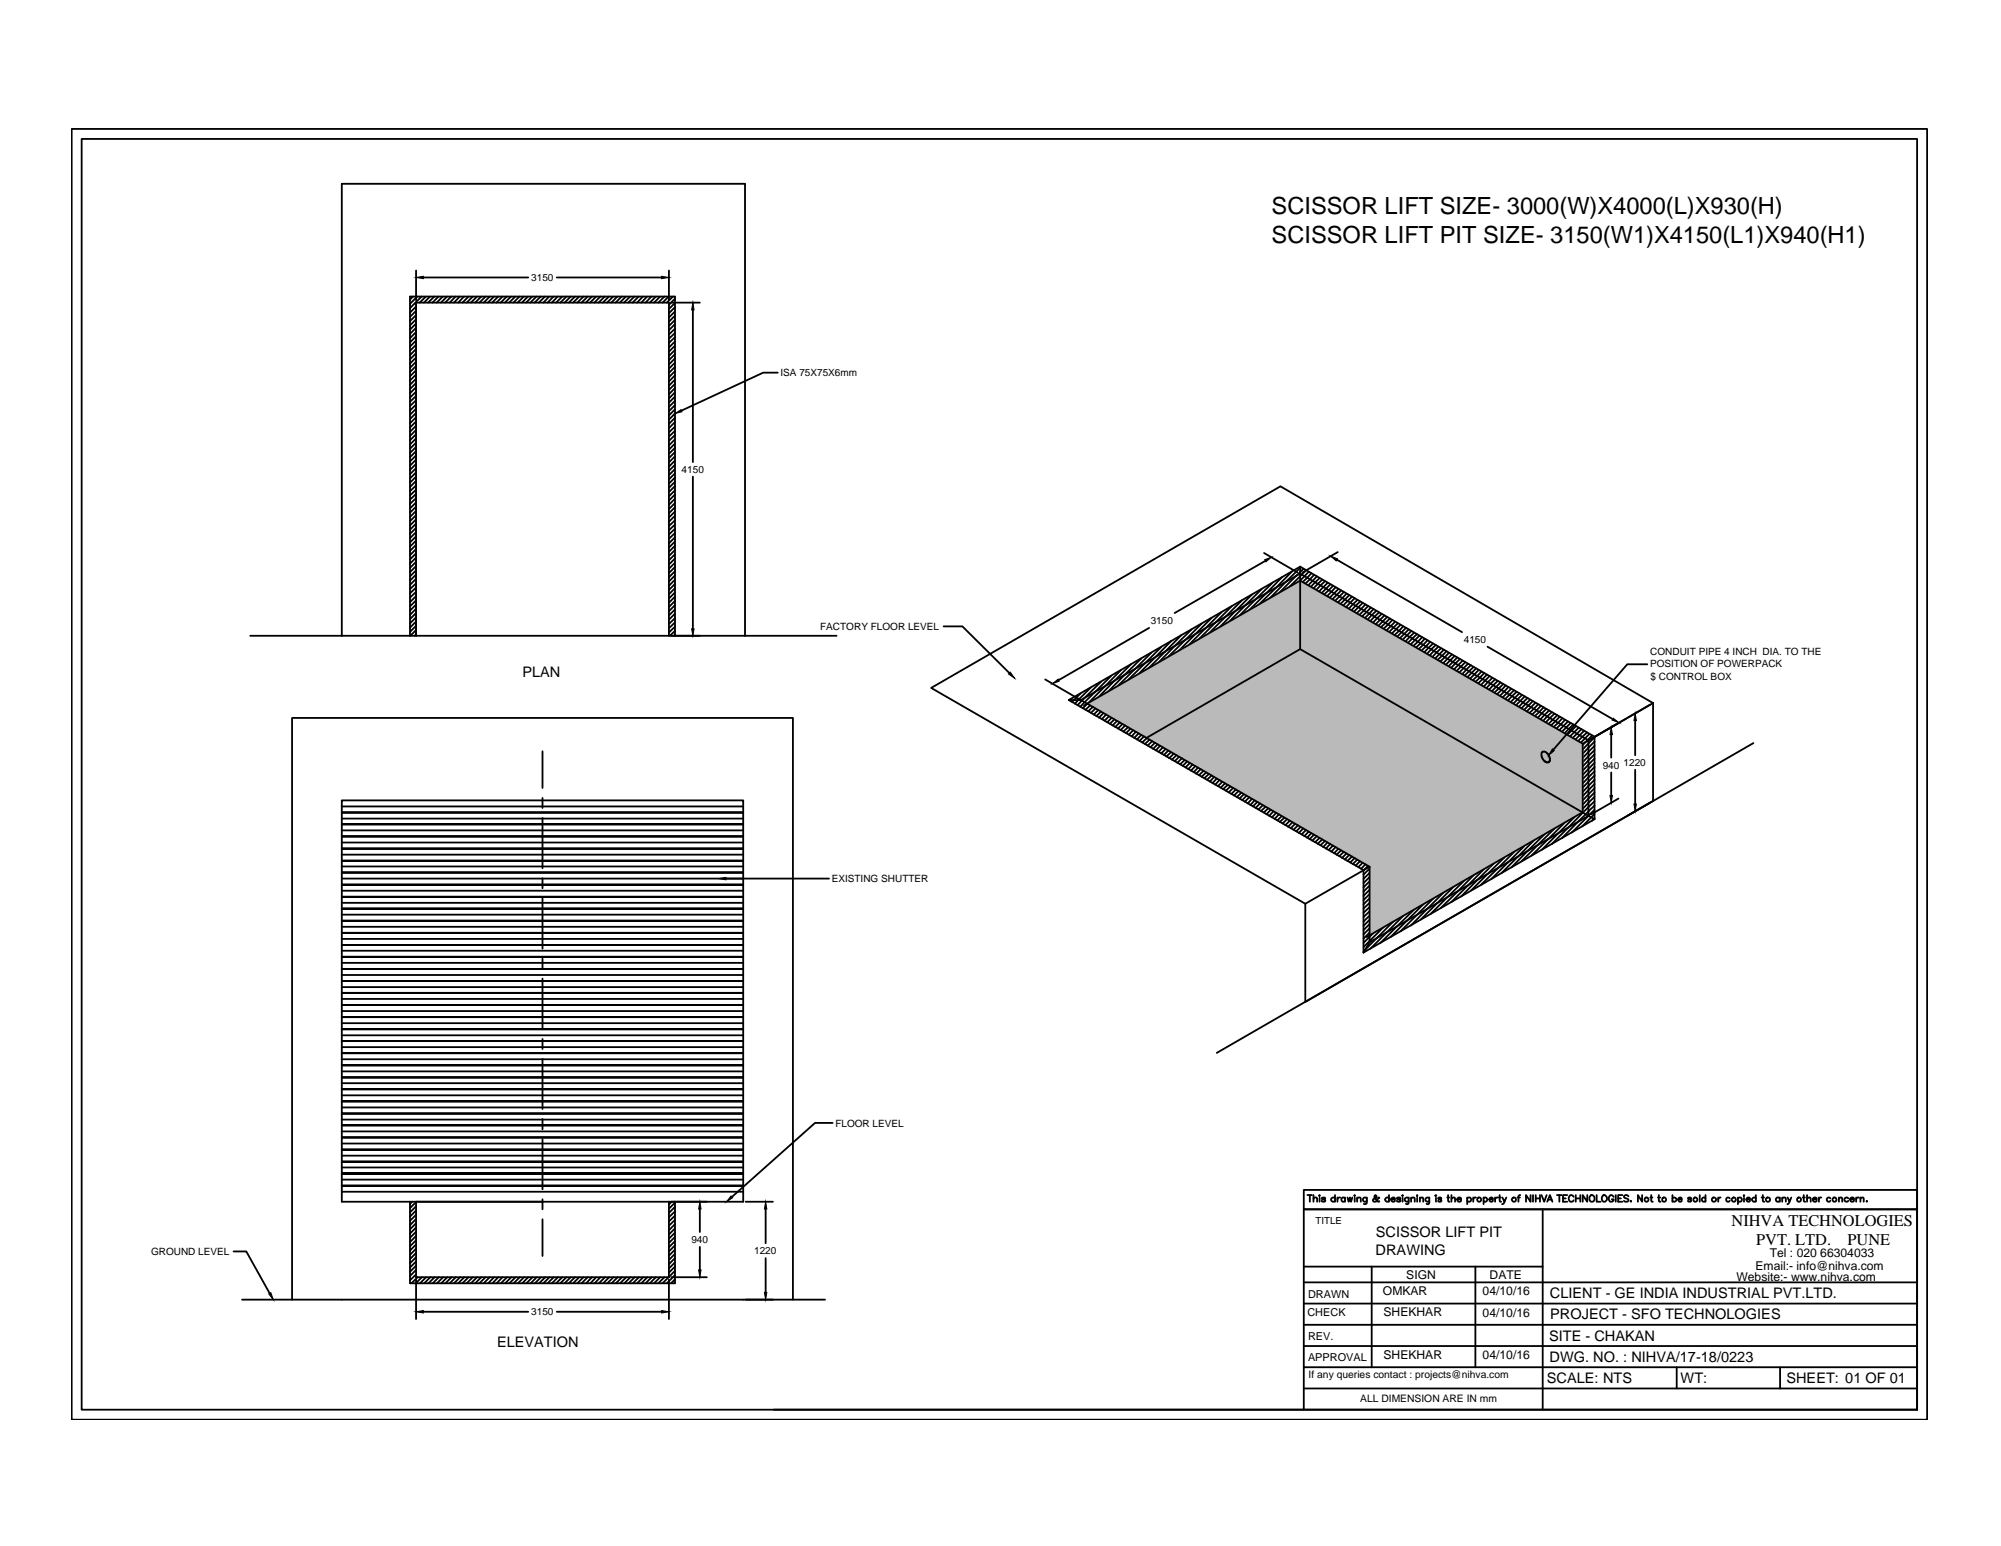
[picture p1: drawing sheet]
<svg xmlns="http://www.w3.org/2000/svg" width="279mm" height="216mm" viewBox="0 0 279 216" stroke-linecap="round" stroke-linejoin="round" font-family="sans-serif">
<!-- layer: 0 -->
<g fill="none" stroke="#000" stroke-width=".25">
<path d="M10 18h259.1v180.3h-259.1zM11.4 19.4h256.3v177.5h-256.3zM58.1 37.8v4.1M59.1 38.7h14.7M77.7 38.7h14.7M93.4 37.8v4.1M57.7 41.4l-.5 .4M58.1 42.8l-.9 .9M58.1 43.4l-.9 .9M58.1 44l-.9 .8M58.1 44.6l-.9 .8M58.1 45.2l-.9 .8"/>
<path d="M58.1 45.8l-.9 .8M58.1 46.4l-.9 .8M58.1 47l-.9 .8M58.1 47.6l-.9 .8M58.1 48.1l-.9 .9M58.1 48.7l-.9 .9M58.1 49.3l-.9 .9M58.1 49.9l-.9 .9M58.1 50.5l-.9 .9M58.1 51.1l-.9 .9M58.1 51.7l-.9 .8M58.1 52.3l-.9 .8"/>
<path d="M58.1 52.9l-.9 .8M58.1 53.5l-.9 .8M58.1 54.1l-.9 .8M58.1 54.7l-.9 .8M58.1 55.3l-.9 .8M58.1 55.9l-.9 .8M58.1 56.5l-.9 .8M58.1 57.1l-.9 .8M58.1 57.7l-.9 .8M58.1 58.3l-.9 .8M58.1 58.9l-.9 .8M58.1 59.5l-.9 .8"/>
<path d="M58.3 41.4l-1.1 1M58.9 41.4l-1.7 1.6M59.5 41.4l-.9 .9M60 41.4l-.8 .9M60.6 41.4l-.8 .9M61.2 41.4l-.8 .9M61.8 41.4l-.8 .9M62.4 41.4l-.8 .9M63 41.4l-.8 .9M63.6 41.4l-.8 .9M64.2 41.4l-.8 .9M64.8 41.4l-.8 .9"/>
<path d="M65.4 41.4l-.8 .9M66 41.4l-.8 .9M66.6 41.4l-.8 .9M67.2 41.4l-.8 .9M67.8 41.4l-.9 .9M68.4 41.4l-.9 .9M69 41.4l-.9 .9M69.6 41.4l-.9 .9M70.2 41.4l-.9 .9M70.8 41.4l-.9 .9M71.3 41.4l-.8 .9M71.9 41.4l-.8 .9"/>
<path d="M72.5 41.4l-.8 .9M73.1 41.4l-.8 .9M73.7 41.4l-.8 .9M74.3 41.4l-.8 .9M74.9 41.4l-.8 .9M75.5 41.4l-.9 .9M76.1 41.4l-.9 .9M76.7 41.4l-.8 .9M77.3 41.4l-.8 .9M77.9 41.4l-.8 .9M78.5 41.4l-.8 .9M79.1 41.4l-.9 .9"/>
<path d="M79.7 41.4l-.9 .9M80.3 41.4l-.9 .9M80.9 41.4l-.9 .9M81.5 41.4l-.9 .9M82.1 41.4l-.9 .9M82.6 41.4l-.8 .9M83.2 41.4l-.8 .9M83.8 41.4l-.8 .9M84.4 41.4l-.8 .9M85 41.4l-.8 .9M85.6 41.4l-.8 .9M86.2 41.4l-.8 .9"/>
<path d="M86.8 41.4l-.8 .9M87.4 41.4l-.9 .9M88 41.4l-.9 .9M88.6 41.4l-.9 .9M89.2 41.4l-.9 .9M89.8 41.4l-.8 .9M90.4 41.4l-.9 .9M90.9 41.4l-.8 .9M91.6 41.4l-.9 .9M92.2 41.4l-.9 .9M92.8 41.4l-.9 .9M93.4 41.4l-.9 .9"/>
<path d="M93.7 42.3h4M94 41.4l-.9 .9M94.2 41.7l-.8 .9M94.2 42.3l-.8 .9M94.2 42.9l-.8 .8M94.2 43.5l-.8 .8M94.2 44.1l-.8 .8M94.2 44.7l-.8 .8M94.2 45.3l-.8 .8M94.2 45.9l-.8 .8M94.2 46.5l-.8 .8M94.2 47.1l-.8 .8"/>
<path d="M94.2 47.7l-.8 .8M94.2 48.3l-.8 .8M94.2 48.9l-.8 .8M94.2 49.5l-.8 .8M94.2 50.1l-.8 .8M94.2 50.6l-.8 .9M94.2 51.2l-.8 .9M94.2 51.8l-.8 .9M94.2 52.4l-.8 .9M94.2 53l-.8 .9M94.2 53.6l-.8 .9M94.2 54.2l-.8 .8"/>
<path d="M94.2 54.8l-.8 .8M94.2 55.4l-.8 .8M94.2 56l-.8 .8M94.2 56.6l-.8 .8M94.2 57.2l-.8 .8M94.2 57.8l-.8 .8M94.2 58.3l-.8 .9M94.2 58.9l-.8 .9M94.2 59.6l-.8 .8M96.7 43.3v21.2M108.6 52h-2l-11.4 5.3M58.1 60l-.9 .9"/>
<path d="M58.1 60.6l-.9 .9M58.1 61.2l-.9 .9M58.1 61.8l-.9 .9M58.1 62.4l-.9 .9M58.1 63l-.9 .9M58.1 63.6l-.9 .8M58.1 64.2l-.9 .8M58.1 64.8l-.9 .8M58.1 65.4l-.9 .8M58.1 66l-.9 .8M58.1 66.6l-.9 .8M58.1 67.2l-.9 .8"/>
<path d="M58.1 67.8l-.9 .8M58.1 68.4l-.9 .8M58.1 69l-.9 .8M58.1 69.6l-.9 .8M58.1 70.2l-.9 .8M58.1 70.8l-.9 .8M58.1 71.3l-.9 .9M58.1 71.9l-.9 .9M58.1 72.5l-.9 .9M58.1 73.1l-.9 .9M58.1 73.7l-.9 .9M58.1 74.3l-.9 .9"/>
<path d="M58.1 74.9l-.9 .8M58.1 75.5l-.9 .8M58.1 76.1l-.9 .8M58.1 76.7l-.9 .8M58.1 77.3l-.9 .8M58.1 77.9l-.9 .8M58.1 78.5l-.9 .8M58.1 79.1l-.9 .8M58.1 79.6l-.9 .9M94.2 60.2l-.8 .8M94.2 60.8l-.8 .8M94.2 61.4l-.8 .8"/>
<path d="M94.2 61.9l-.8 .9M94.2 62.5l-.8 .9M94.2 63.1l-.8 .9M94.2 63.7l-.8 .9M94.2 64.3l-.8 .9M94.2 64.9l-.8 .9M94.2 65.5l-.8 .9M94.2 66.1l-.8 .8M94.2 66.7l-.8 .8M94.2 67.3l-.8 .8M94.2 67.9l-.8 .8M94.2 68.5l-.8 .8"/>
<path d="M94.2 69.1l-.8 .8M94.2 69.7l-.8 .8M94.2 70.2l-.8 .9M94.2 70.8l-.8 .9M94.2 71.4l-.8 .9M94.2 72l-.8 .9M94.2 72.7l-.8 .8M94.2 73.3l-.8 .8M94.2 73.8l-.8 .8M94.2 74.4l-.8 .8M94.2 75l-.8 .9M94.2 75.6l-.8 .9"/>
<path d="M94.2 76.2l-.8 .9M94.2 76.8l-.8 .9M94.2 77.4l-.8 .8M94.2 78l-.8 .8M94.2 78.6l-.8 .8M94.2 79.2l-.8 .8M94.2 79.8l-.8 .8M96.7 66.6v21.2M176.5 77.2l4.7 2.7M176.7 78.3l-12.7 7.3M180.4 79.8l-4.6 4.6M181.5 79.1l-32.3 18.7"/>
<path d="M181.5 79.1l41.1 23.8v11.5M181.5 79.1v1M181.6 79.2l-4.3 4.4M182 79.4l-3.3 3.3M182.4 79.6l-2.3 2.3M182.7 79.9l-1.2 1.2M186.7 78.2l17.4 10.1M186.8 77.1l-4.9 2.8M34.9 88.8h81.9M47.7 88.8v-63.1h56.3v63.1M57.2 88.8v-47.4h37v47.4M58.1 88.8v-46.5h35.3v46.5"/>
<path d="M58.1 80.2l-.9 .9M58.1 80.8l-.9 .9M58.1 81.5l-.9 .8M58.1 82.1l-.9 .8M58.1 82.6l-.9 .9M58.1 83.2l-.9 .9M58.1 83.8l-.9 .9M58.1 84.4l-.9 .9M58.1 85l-.9 .9M58.1 85.6l-.9 .9M58.1 86.2l-.9 .9M58.1 86.8l-.9 .8"/>
<path d="M58.1 87.4l-.9 .8M58.1 88l-.8 .8M58.1 88.6l-.2 .2M94.2 80.4l-.8 .8M94.2 81l-.8 .8M94.2 81.5l-.8 .9M94.2 82.1l-.8 .9M94.2 82.7l-.8 .9M94.2 83.3l-.8 .9M94.2 83.9l-.8 .9M94.2 84.5l-.8 .9M94.2 85.1l-.8 .9"/>
<path d="M94.2 85.7l-.8 .8M94.2 86.3l-.8 .8M94.2 86.9l-.8 .8M94.2 87.5l-.8 .8M94.2 88.1l-.7 .7M94.2 88.7l-.1 .1M130 96.1l48.8-28.2 52 30.3v13.7l-48.5 28v-13.7zM131.8 87.5h2.6l6.5 6.5M145.9 94.9l4.7 2.7M149.2 97.8l41.2 23.7v11.5M149.2 97.8h1.7M149.5 97.6l-.2 .2"/>
<path d="M150.9 96.8l-1.2 1.2M150.9 97.8l40.3 23.2M151.8 98.3l-.6 .6M152.2 98.5l-.6 .6M152.3 96l-2.2 2.3M152.6 98.7l-.7 .6M153 98.9l-.7 .6M153.3 99.2l-.6 .6M153.7 95.2l-3.2 3.3M153.7 99.4l-.6 .6M154.1 99.6l-.6 .6M154.4 99.8l-.5 .6"/>
<path d="M155.1 94.4l-4.3 4.3M156.5 93.6l-4.6 4.6M157.9 92.8l-4.6 4.6M159.4 92l-4.7 4.6M160.5 87.7l-12.7 7.3M160.8 91.2l-4.7 4.5M162.2 90.4l-4.7 4.5M163.5 89.5l-4.5 4.6M164.9 88.7l-4.5 4.6M166.4 87.9l-4.6 4.6M167.8 87.1l-4.6 4.6M169.2 86.3l-4.6 4.6"/>
<path d="M170.6 85.5l-4.6 4.6M172 84.6l-4.6 4.7M173.4 83.8l-4.6 4.6M174.8 83l-4.6 4.6M176.2 82.2l-4.6 4.6M177.6 81.4l-4.6 4.6M179 80.6l-4.6 4.6M181.5 80.1v10.5l40.3 23.3M181.5 81.1h.1M181.5 80.1l40.3 23.3v10.5M181.5 80.1l-30.6 17.7M181.5 81.1l-30.1 17.4"/>
<path d="M181.5 81.1l39.5 22.8M181.5 90.6l-21.4 12.5M183.1 80.1l-1.2 1.2M183.5 80.3l-1.2 1.2M183.9 80.5l-1.3 1.3M184.2 80.7l-1.2 1.3M184.6 81l-1.2 1.2M185 81.2l-1.2 1.2M185.4 81.4l-1.2 1.2M185.8 81.6l-1.3 1.2M186.2 81.8l-1.3 1.2M186.5 82l-1.2 1.3"/>
<path d="M186.9 82.3l-1.3 1.2M187.3 82.5l-1.3 1.2M187.6 82.7l-1.2 1.2M188 82.9l-1.2 1.2M188.4 83.1l-1.2 1.2M188.8 83.3l-1.2 1.3M189.2 83.5l-1.3 1.3M189.5 83.8l-1.2 1.2M189.9 84l-1.2 1.2M190.3 84.2l-1.3 1.2M190.6 84.4l-1.2 1.3M191 84.6l-1.2 1.3"/>
<path d="M191.4 84.9l-1.2 1.2M191.8 85.1l-1.2 1.2M192.2 85.3l-1.3 1.2M192.5 85.5l-1.2 1.3M192.9 85.7l-1.2 1.3M193.3 86l-1.2 1.2M193.7 86.2l-1.2 1.2M194.1 86.4l-1.3 1.2M194.4 86.6l-1.2 1.2M194.8 86.8l-1.2 1.3M195.2 87.1l-1.3 1.2M195.6 87.3l-1.3 1.2"/>
<path d="M195.9 87.5l-1.2 1.2M196.3 87.7l-1.2 1.2M196.7 87.9l-1.2 1.2M197.1 88.1l-1.3 1.2M197.5 88.4l-1.3 1.2M197.8 88.6l-1.2 1.2M198.2 88.8l-1.3 1.2M198.6 89l-1.3 1.2M198.9 89.2l-1.2 1.2M199.3 89.4l-1.2 1.2M199.7 89.6l-1.2 1.3M200.1 89.9l-1.2 1.2"/>
<path d="M200.5 90.1l-1.3 1.2M200.8 90.3l-1.2 1.2M201.2 90.5l-1.2 1.3M201.6 90.7l-1.2 1.3M202 90.9l-1.3 1.3M202.3 91.2l-1.2 1.2M202.7 91.4l-1.2 1.2M203.1 91.6l-1.2 1.3M203.5 91.8l-1.3 1.3M203.8 92l-1.2 1.3M204.2 92.3l-1.2 1.2M204.6 92.5l-1.2 1.2"/>
<path d="M205 92.7l-1.2 1.2M205.4 92.9l-1.3 1.3M205.8 93.1l-1.3 1.3M206.1 93.4l-1.2 1.2M206.5 93.6l-1.3 1.2M206.9 93.8l-1.3 1.2M207.2 94l-1.2 1.2M207.6 94.2l-1.2 1.2M207.7 90.3l17.5 10.1M208 94.4l-1.2 1.3M208.4 94.7l-1.2 1.2M208.8 94.9l-1.3 1.2"/>
<path d="M209.1 95.1l-1.2 1.2M209.5 95.3l-1.2 1.2M209.9 95.5l-1.3 1.2M210.2 95.7l-1.2 1.3M210.6 95.9l-1.2 1.3M211 96.2l-1.2 1.2M211.4 96.4l-1.2 1.2M211.8 96.6l-1.3 1.2M212.1 96.8l-1.2 1.3M212.5 97l-1.2 1.3M212.9 97.3l-1.2 1.2M213.3 97.5l-1.2 1.2"/>
<path d="M213.7 97.7l-1.3 1.2M214 97.9l-1.2 1.3M214.4 98.1l-1.2 1.3M214.8 98.4l-1.3 1.2M215.2 98.6l-1.3 1.2M215.5 98.8l-1.2 1.2M215.9 99l-1.2 1.3M216.3 99.2l-1.2 1.3M216.7 99.5l-1.3 1.2M217.1 99.7l-1.3 1.2M217.4 99.9l-1.2 1.2M230 92.8h-2.8l-10.3 11.9"/>
<path d="M230.8 98.2l-9.8 5.7M47.7 111.8h56.1v56h-56.1zM47.7 112.6h56.1M47.7 114.3h56.1M47.7 116h56.1M47.7 117.7h56.1M47.7 119.4h56.1M75.7 104.9v5.1M75.7 111.4v1.4M75.7 114.2v7.1M103.8 113.5h-56.1h56.1M103.8 115.1h-56.1h56.1"/>
<path d="M103.8 116.8h-56.1h56.1M103.8 118.5h-56.1h56.1M154.8 100l-.6 .6M155.2 100.3l-.6 .6M155.6 100.5l-.6 .6M156 100.7l-.7 .6M156.4 100.9l-.7 .6M156.7 101.1l-.6 .6M157.1 101.3l-.6 .7M157.5 101.6l-.6 .6M157.8 101.8l-.6 .6M158.2 102l-.6 .6"/>
<path d="M158.6 102.2l-.6 .6M159 102.4l-.6 .7M159.4 102.6l-.6 .7M159.7 102.8l-.6 .7M160.1 103.1l-.6 .6M160.5 103.3l-.6 .6M160.9 103.5l-.7 .6M161.3 103.7l-.7 .7M161.6 103.9l-.6 .7M162 104.2l-.6 .6M162.4 104.4l-.6 .6M162.7 104.6l-.5 .6"/>
<path d="M163.1 104.8l-.6 .6M163.5 105l-.6 .6M163.9 105.3l-.6 .6M164.3 105.5l-.7 .6M164.6 105.7l-.6 .6M165 105.9l-.6 .6M165.4 106.1l-.6 .6M165.7 106.4l-.5 .5M166.1 106.6l-.6 .6M166.5 106.8l-.6 .6M166.9 107l-.6 .6M167.3 107.2l-.6 .6"/>
<path d="M167.7 107.4l-.7 .6M168 107.7l-.6 .6M168.4 107.9l-.6 .6M168.8 108.1l-.6 .6M169.2 108.3l-.7 .6M169.5 108.5l-.6 .6M169.9 108.7l-.6 .7M170.3 108.9l-.6 .7M170.7 109.2l-.6 .6M171 109.4l-.6 .6M171.4 109.6l-.6 .6M171.8 109.8l-.6 .6"/>
<path d="M172.2 110l-.7 .7M172.6 110.3l-.7 .6M172.9 110.5l-.6 .6M173.3 110.7l-.6 .6M173.7 110.9l-.6 .6M174 111.1l-.5 .6M174.4 111.4l-.6 .5M174.8 111.6l-.6 .6M175.2 111.8l-.6 .6M175.6 112l-.7 .6M176 112.2l-.7 .6M176.3 112.5l-.6 .5"/>
<path d="M176.7 112.7l-.6 .6M177.1 112.9l-.6 .6M177.4 113.1l-.6 .6M177.8 113.3l-.6 .6M178.2 113.5l-.6 .6M178.6 113.7l-.6 .7M179 114l-.6 .6M179.3 114.2l-.6 .6M179.7 114.4l-.6 .6M180.1 114.6l-.6 .6M180.5 114.8l-.7 .7M180.9 115l-.7 .7"/>
<path d="M181.2 115.2l-.6 .7M181.6 115.5l-.6 .6M182 115.7l-.6 .6M182.3 115.9l-.5 .6M182.7 116.1l-.6 .7M183.1 116.3l-.6 .7M183.5 116.6l-.6 .6M183.9 116.8l-.7 .6M184.2 117l-.6 .6M184.6 117.2l-.6 .6M185 117.4l-.6 .6M185.3 117.7l-.5 .6"/>
<path d="M185.7 117.9l-.6 .6M186.1 118.1l-.6 .6M186.5 118.3l-.6 .6M186.9 118.5l-.6 .6M187.3 118.8l-.7 .6M187.6 119l-.6 .6M188 119.2l-.6 .6M188.4 119.4l-.6 .6M188.8 119.6l-.7 .6M189.2 119.8l-.7 .7M210 119.8l-4.6 4.5M211.4 119l-4.6 4.5"/>
<path d="M212.8 118.2l-4.5 4.5M214.2 117.3l-4.6 4.6M215.3 105.1a.64 .64 0 0 1 1 .4l.1 .4a.4 .4 0 0 1-.2 .5 .4 .4 0 0 1-.5-.1l-.4-.5zM215.7 116.5l-4.7 4.6M217.1 115.7l-4.7 4.6M217.8 100.1l-1.3 1.2M218.2 100.3l-1.3 1.2M218.5 114.9l-4.7 4.6M218.5 100.5l-1.2 1.2M218.9 100.8l-1.2 1.2M219.3 101l-1.2 1.2M219.7 101.2l-1.2 1.2"/>
<path d="M219.9 114.1l-4.6 4.6M220.1 101.4l-1.3 1.2M220.4 101.6l-1.2 1.2M220.8 101.8l-1.2 1.3M221 103.9v9.5l-30.2 17.5M221.2 102l-1.2 1.3M221.6 102.3l-1.3 1.2M221.8 113.9h.1M221.8 113.9l-2.3 2.4M221.8 113.9l-30.6 17.7M221.8 113.9l.8 .5M221.9 102.5l-1.2 1.2"/>
<path d="M222.3 102.7l-1.3 1.4M222.6 103l-1.6 1.7M222.6 103.6l-1.6 1.7M222.6 104.2l-1.6 1.6M222.6 104.7l-1.6 1.7M222.6 105.3l-1.6 1.7M222.6 105.9l-1.6 1.7M222.6 106.5l-1.6 1.7M222.6 107.1l-1.6 1.7M222.6 107.7l-1.6 1.7M222.6 108.3l-1.6 1.7M222.6 108.9l-1.6 1.7"/>
<path d="M222.6 109.5l-1.6 1.7M222.6 110.1l-1.6 1.7M222.6 110.7l-1.6 1.7M222.6 111.3l-1.6 1.7M222.6 111.9l-5.9 6M222.6 112.5l-4.5 4.6M222.6 113.1l-.8 .8M222.6 113.7l-1.7 1.7M222.6 114.3l-.3 .3M222.6 114.4l-32.2 18.6M225 102.6v3.2M225 107.9v3.2"/>
<path d="M226 111.5l-3.8 2.2M228.3 100.6v4.9M228.3 107.5v4.8M230.4 112.1l-3.1 1.8M244.8 103.8l-74.9 43.2M47.7 121h56.1M47.7 122.7h68.1M47.7 124.4h56.1M47.7 126.1h56.1M47.7 127.7h56.1M47.7 129.4h56.1M47.7 131.1h56.1"/>
<path d="M47.7 132.8h56.1M47.7 134.5h56.1M47.7 136.2h56.1M47.7 137.9h56.1M47.7 139.5h56.1M75.7 122.7v1.4M75.7 125.4v7.1M75.7 133.9v1.4M75.7 136.7v7M103.8 120.2h-56.1h56.1M103.8 121.8h-56.1h56.1M103.8 123.5h-56.1h56.1"/>
<path d="M103.8 125.2h-56.1h56.1M103.8 126.9h-56.1h56.1M103.8 128.6h-56.1h56.1M103.8 130.3h-56.1h56.1M103.8 132h-56.1h56.1M103.8 133.6h-56.1h56.1M103.8 135.3h-56.1h56.1M103.8 137h-56.1h56.1M103.8 138.7h-56.1h56.1M189.5 120.1l-.6 .6M189.9 120.3l-.6 .6M190.3 120.5l-.6 .6"/>
<path d="M190.6 120.7l-.6 .6M191 120.9l-.6 .7M191.2 121.3l-.8 .8M191.2 121.9l-.8 .8M191.2 122.5l-.8 .8M191.2 123.1l-.8 .8M191.2 123.7l-.8 .8M191.2 124.3l-.8 .8M191.2 124.9l-.8 .8M191.2 125.4l-.8 .9M191.2 126.1l-.8 .8M191.2 126.7l-.8 .8"/>
<path d="M191.2 127.3l-.8 .8M191.2 127.9l-.8 .8M191.2 128.5l-.8 .8M191.2 129l-.8 .9M191.2 129.6l-.8 .9M191.2 130.2l-.8 .9M191.2 121v10.6M191.2 121l-8.9 5.2M191.2 131.6l-.8 1.4M191.7 130.3l-1.3 1.4M193.1 129.5l-2.7 2.8M194.5 128.7l-4.1 4.2"/>
<path d="M195.9 127.9l-4.5 4.6M197.4 127.1l-4.6 4.6M198.8 126.3l-4.6 4.6M200.2 125.4l-4.6 4.7M201.6 124.6l-4.6 4.7M203 123.8l-4.6 4.6M204.4 123l-4.6 4.6M205.8 122.2l-4.6 4.6M207.2 121.4l-4.6 4.6M208.6 120.6l-4.6 4.6M47.7 141.2h56.1M47.7 142.9h56.1"/>
<path d="M47.7 144.6h56.1M47.7 146.2h56.1M47.7 147.9h56.1M47.7 149.6h56.1M47.7 151.3h56.1M47.7 153h56.1M47.7 154.7h56.1M47.7 156.4h56.1M47.7 158h56.1M47.7 159.7h56.1M75.7 145.1v1.4M75.7 147.9v7"/>
<path d="M75.7 156.3v1.4M75.7 159.1v7M103.8 140.3h-56.1h56.1M103.8 142h-56.1h56.1M103.8 143.7h-56.1h56.1M103.8 145.4h-56.1h56.1M103.8 147.1h-56.1h56.1M103.8 148.8h-56.1h56.1M103.8 150.5h-56.1h56.1M103.8 152.1h-56.1h56.1M103.8 153.8h-56.1h56.1M103.8 155.5h-56.1h56.1"/>
<path d="M103.8 157.2h-56.1h56.1M103.8 158.8h-56.1h56.1M116.3 156.8h-2.5l-11.6 10.3M32.6 174.8h1.8l3.2 5.8M47.7 162.2h56.1M47.7 163.9h56.1M47.7 161.4h56.1M47.7 163h56.1M47.7 164.7h56.1M47.7 166.4h56.1M57.2 167.8v11.4h37v-11.4M57.5 167.8l-.3 .3"/>
<path d="M58.1 167.9l-.9 .8M58.1 168.5l-.9 .8M58.1 169.1l-.9 .8M58.1 169.6l-.9 .9M58.1 170.2l-.9 .9M58.1 170.8l-.9 .9M58.1 171.4l-.9 .9M58.1 172l-.9 .9M58.1 172.6l-.9 .9M58.1 173.2l-.9 .8M58.1 173.8l-.9 .8M58.1 174.4l-.9 .8"/>
<path d="M58.1 175l-.9 .8M58.1 175.6l-.9 .8M58.1 176.2l-.9 .8M58.1 176.8l-.9 .8M58.1 177.3l-.9 .9M58.1 178l-.9 .8M58.1 178.7v5.5M58.3 178.4l-.8 .8M58.9 178.4l-.8 .8M59.5 178.4l-.9 .8M60.1 178.4l-.9 .8M60.7 178.4l-.9 .8"/>
<path d="M61.3 178.4l-.9 .8M61.9 178.4l-.9 .8M62.5 178.4l-.9 .8M63 178.4l-.8 .8M63.6 178.4l-.8 .8M64.2 178.4l-.8 .8M64.8 178.4l-.8 .8M65.4 178.4l-.8 .8M66 178.4l-.8 .8M66.6 178.4l-.8 .8M67.2 178.4l-.8 .8M67.8 178.4l-.9 .8"/>
<path d="M68.4 178.4l-.9 .8M69 178.4l-.8 .8M69.6 178.4l-.8 .8M70.2 178.4l-.8 .8M70.8 178.4l-.9 .8M71.4 178.4l-.9 .8M72 178.4l-.9 .8M72.6 178.4l-.9 .8M73.2 178.4l-.9 .8M73.8 178.4l-.9 .8M74.4 178.4l-.9 .8M74.9 178.4l-.8 .8"/>
<path d="M75.5 178.4l-.8 .8M75.7 167.8h-17.6v10.6h35.3v-10.6M75.7 167.5v1.4M75.7 170.3v5.1M76.1 178.4l-.8 .8M76.7 178.4l-.8 .8M77.3 178.4l-.8 .8M77.9 178.4l-.8 .8M78.5 178.4l-.8 .8M79.1 178.4l-.9 .8M79.7 178.4l-.9 .8M80.3 178.4l-.9 .8"/>
<path d="M80.9 178.4l-.9 .8M81.5 178.4l-.9 .8M82.1 178.4l-.9 .8M82.6 178.4l-.8 .8M83.2 178.4l-.8 .8M83.8 178.4l-.8 .8M84.5 178.4l-.9 .8M85.1 178.4l-.9 .8M85.7 178.4l-.9 .8M86.2 178.4l-.8 .8M86.8 178.4l-.8 .8M87.4 178.4l-.8 .8"/>
<path d="M88 178.4l-.8 .8M88.6 178.4l-.8 .8M89.2 178.4l-.8 .8M89.8 178.4l-.8 .8M90.4 178.4l-.9 .8M91 178.4l-.9 .8M91.6 178.4l-.9 .8M92.2 178.4l-.9 .8M92.8 178.4l-.9 .8M93.4 178.4l-.9 .8M93.4 178.7v5.5M93.7 178.4h5"/>
<path d="M93.8 167.8l-.4 .4M94.2 168l-.8 .8M94.2 168.5l-.8 .9M94.2 169.2l-.8 .8M94.2 169.8l-.8 .8M94.2 170.4l-.8 .8M94.2 171l-.8 .8M94.2 171.5l-.8 .9M94.2 172.1l-.8 .9M94.2 172.7l-.8 .9M94.2 173.3l-.8 .9M94.2 173.9l-.8 .9"/>
<path d="M94.2 174.5l-.8 .9M94.2 175.1l-.8 .9M94.2 175.7l-.8 .8M94.2 176.3l-.8 .8M94.2 176.9l-.8 .8M94.2 177.5l-.8 .8M94.2 178.1l-1.1 1.1M94.2 178.7l-.5 .5M97.7 168.8v3.3M97.7 174.1v3.2M103.8 160.5h-56.1h56.1M103.8 165.6h-56.1h56.1"/>
<path d="M104.1 167.8h3.8M106.9 168.8v4.8M106.9 175.7v4.8M182 179.1h85.7M182 176.9h33.4M182.6 166.9h.6M182.9 166.9v.9M183.4 167.4a.32 .32 0 0 1 .5-.1v.5M183.4 166.9v.9M184.2 166.9v.1zM184.2 167.3v.5M185.1 167.4l-.2-.2-.4 .2 .5 .2v.2h-.2l-.3-.1"/>
<path d="M186.4 167.4a.3 .3 0 0 0-.4-.1 .3 .3 0 0 0 0 .5 .3 .3 0 0 0 .4-.1M186.4 166.9v.9M186.7 167.2v.6M187.1 167.2a.3 .3 0 0 0-.4 .3M187.8 167.4a.28 .28 0 0 0-.4-.1 .28 .28 0 0 0 0 .4 .28 .28 0 0 0 .4 0M187.8 167.2v.6M188.1 167.2l.2 .6 .2-.6 .2 .6 .1-.6M189.2 166.9v.1zM189.2 167.3v.5M189.5 167.4a.32 .32 0 0 1 .5-.1v.5M189.5 167.2v.6M190.9 167.2l-.1 .9h-.4"/>
<path d="M190.9 167.4a.3 .3 0 0 0-.5-.1 .3 .3 0 0 0 0 .5 .3 .3 0 0 0 .5-.1M191.5 176.9v14M192.6 167.3l-.1-.1a.92 .92 0 0 1-.6 .6l-.2-.2 .5-.4v-.1l-.2-.2-.1 .2 .1 .2 .4 .5h.1l.1-.1M193.9 167.4a.3 .3 0 0 0-.4-.1 .3 .3 0 0 0 0 .5 .3 .3 0 0 0 .4-.1M193.9 166.9v.9M194.2 167.5h.6v-.1a.3 .3 0 0 0-.5-.1 .3 .3 0 0 0 0 .5 .3 .3 0 0 0 .5-.1M195.6 167.4l-.2-.2-.4 .2 .5 .2v.2h-.3l-.2-.1M195.8 166.9v.1zM195.8 167.3v.5M196.7 167.2v.9h-.4M196.7 167.4a.3 .3 0 0 0-.5-.1 .3 .3 0 0 0 0 .5 .3 .3 0 0 0 .5-.1M197 167.4l.3-.2 .2 .1v.5"/>
<path d="M197 167.2v.6M197.9 166.9v.1zM197.9 167.3v.5M198.3 167.4l.2-.2 .2 .1v.5M198.3 167.2v.6M199.6 167.2l-.1 .9h-.3M199.6 167.4a.3 .3 0 0 0-.5-.1 .3 .3 0 0 0 0 .5 .3 .3 0 0 0 .5-.1M200.5 166.9v.1h-.1zM200.5 167.3v.5M201.3 167.4l-.2-.2-.3 .2 .4 .2v.2h-.2l-.2-.1M202.1 167.2h.3M202.2 166.9v.8v.1h.2"/>
<path d="M202.7 167.4l.2-.2 .2 .1 .1 .5M202.7 166.9v.9M203.5 167.5h.5v-.1a.3 .3 0 0 0-.4-.1 .3 .3 0 0 0 0 .5 .3 .3 0 0 0 .4-.1M204.9 167.4a.3 .3 0 0 1 .4-.1 .3 .3 0 0 1 0 .5 .3 .3 0 0 1-.4-.1M204.9 167.2v1M205.7 167.2v.6M206 176.9v14M206.1 167.2a.3 .3 0 0 0-.4 .3M207.2 167.4a.28 .28 0 0 1 .4-.1 .28 .28 0 0 1 0 .4 .28 .28 0 0 1-.4 0M207.2 167.2v1M208 167.5h.5a.28 .28 0 0 0-.3-.2 .28 .28 0 0 0-.3 .2 .28 .28 0 0 0 .3 .3l.3-.1M208.8 167.2v.6"/>
<path d="M209.1 167.2l-.3 .2v.1M209.3 167.2h.3M209.4 166.9v.8v.1h.2M209.8 167.2l.3 .6 .2-.6M210.1 167.8l-.1 .2-.3 .2M211.9 167.2h.3M212.3 166.9l-.2 .1-.1 .1v.7M213.7 166.9v.9l-.6-.9v.9M214.1 166.9v.9M214.4 166.9v.9M214.4 167.4h.6M215 166.9v.9"/>
<path d="M215.2 166.9l.4 .9 .4-.9M215.4 168.9v28M216 167.8l.4-.9 .4 .9M216.2 167.5h.4M217.4 166.9h.6M217.7 166.9v.9M218.2 167.4h.4M218.8 166.9h-.6v.9h.6M219.7 167.1a.34 .34 0 0 0-.4-.2 .34 .34 0 0 0-.3 .4 .38 .38 0 0 0 .2 .5 .38 .38 0 0 0 .5-.2M220 167.4h.7M220 166.9v.9M220.7 166.9v.9"/>
<path d="M221.6 166.9v.9l-.6-.9v.9M222 167.1a.4 .4 0 0 1 .6-.1 .4 .4 0 0 1 0 .6 .38 .38 0 0 1-.5 .2 .38 .38 0 0 1-.2-.5zM222.9 166.9v.9h.6M223.7 167.1a.39 .39 0 0 1 .5-.1 .39 .39 0 0 1 .2 .5 .38 .38 0 0 1-.5 .3 .38 .38 0 0 1-.2-.5zM225.3 167.1a.34 .34 0 0 0-.4-.2 .34 .34 0 0 0-.3 .4 .38 .38 0 0 0 .2 .5 .38 .38 0 0 0 .5-.2v-.1h-.2M225.6 166.9v.9M225.9 167.4h.4M226.5 166.9h-.6v.9h.6M227.4 167.1l-.2-.2h-.2l-.2 .2v.2l.5 .2 .1 .2-.1 .1h-.3l-.2-.1M227.7 167.8h.1zM229.3 166.9v.9l-.6-.9v.9M230.4 167.2h.3"/>
<path d="M230.6 166.9v.8v.1h.2M231.5 167.2h.3M231.6 166.9v.8l.1 .1h.2M233.5 167.4a.3 .3 0 0 1 .5-.1 .3 .3 0 0 1 0 .5 .3 .3 0 0 1-.5-.1M233.5 166.9v.9M234.3 167.5h.5a.28 .28 0 0 0-.3-.2 .28 .28 0 0 0-.2 .2 .28 .28 0 0 0 .2 .3l.3-.1M236.1 167.4l-.1-.2-.3 .2 .4 .2v.2h-.2l-.2-.1M237.3 166.9v.9M238.1 167.4a.28 .28 0 0 0-.4-.1 .28 .28 0 0 0 0 .4 .28 .28 0 0 0 .4 0M238.1 166.9v.9M239.9 167.2v.6M240.3 167.2l-.3 .1-.1 .2"/>
<path d="M241.5 167.4a.28 .28 0 0 0-.4-.1 .28 .28 0 0 0 0 .4 .28 .28 0 0 0 .4 0M242.7 167.4a.3 .3 0 0 1 .4-.1 .3 .3 0 0 1 0 .5 .3 .3 0 0 1-.4-.1M242.7 167.2v1M243.5 166.9v.1zM243.5 167.3v.5M243.9 167.5h.5a.28 .28 0 0 0-.3-.2 .28 .28 0 0 0-.3 .2 .28 .28 0 0 0 .3 .3l.3-.1M245.2 167.4a.3 .3 0 0 0-.5-.1 .3 .3 0 0 0 0 .5 .3 .3 0 0 0 .5-.1M245.2 166.9v.9M246 167.2h.3M246.1 166.9v.8l.1 .1h.2M248.5 167.4a.3 .3 0 0 0-.4-.1 .3 .3 0 0 0 0 .5 .3 .3 0 0 0 .4-.1M248.5 167.2v.6"/>
<path d="M248.8 167.4a.32 .32 0 0 1 .5-.1l.1 .5M248.8 167.2v.6M249.6 167.2l.3 .6 .2-.6M249.9 167.8l-.1 .2-.2 .2M251.7 167.2h.3M251.9 166.9v.8v.1h.2M252.3 167.4l.3-.2 .2 .1v.5M252.3 166.9v.9M253.1 167.5h.6v-.1a.3 .3 0 0 0-.5-.1 .3 .3 0 0 0 0 .5 .3 .3 0 0 0 .5-.1M254 167.2v.6M254.3 167.2l-.2 .1-.1 .2M255.6 167.4a.28 .28 0 0 0-.4-.1 .28 .28 0 0 0 0 .4 .28 .28 0 0 0 .4 0"/>
<path d="M256.8 167.4l.2-.2 .2 .1v.5M256.8 167.2v.6M258.1 167.4a.3 .3 0 0 0-.5-.1 .3 .3 0 0 0 0 .5 .3 .3 0 0 0 .5-.1M258.3 167.5h.6v-.1a.3 .3 0 0 0-.5-.1 .3 .3 0 0 0 0 .5 .3 .3 0 0 0 .5-.1M259.2 167.2v.6M259.6 167.2a.3 .3 0 0 0-.4 .3M259.8 167.4l.2-.2 .2 .1v.5M259.8 167.2v.6M260.6 167.8h.1zM33.8 181.5h81.4M40.8 181.5v-81.2h69.9v81.2M59.1 183.2h14.7"/>
<path d="M77.7 183.2h14.7M108 196.9h159.7M182 196.9v-28h85.7h-85.7v-2.7h85.7v30.7M182 188h85.7M182 185h85.7M182 182h85.7M182 190.9h85.7M182 193.9h85.7M234.1 190.9v3M248.6 190.9v3"/>
<circle cx="206.5" cy="167.5" r=".29"/>
<circle cx="211.4" cy="167.5" r=".29"/>
<circle cx="229.9" cy="167.5" r=".29"/>
<circle cx="232.4" cy="167.5" r=".29"/>
<circle cx="236.7" cy="167.5" r=".29"/>
<circle cx="239.3" cy="167.5" r=".31"/>
<circle cx="242.1" cy="167.5" r=".29"/>
<circle cx="246.9" cy="167.5" r=".31"/>
<circle cx="251.2" cy="167.5" r=".29"/>
<circle cx="256.2" cy="167.5" r=".29"/>
</g>
<g fill="#000" stroke="#000" stroke-width=".14">
<path d="M58.1 38.7l1-.1v.3zM92.4 38.6l1 .1-1 .2zM94.2 57.8l.9-.6 .1 .3zM96.7 42.3l.2 1h-.3zM176.6 78.2l.9-.4-.7 .7zM185.8 77.7l.9 .3-.1 .3zM96.6 87.8h.3l-.2 1zM141.1 93.9l.6 .8-.9-.6zM147 95.5l.8-.7 .1 .3zM216.8 104.6l.2 .2-.7 .7zM225 101.6l.1 1h-.3zM224.8 111.1h.3l-.1 1z"/>
<path d="M225.3 100.3l.8 .6-1-.3zM228.3 99.6l.2 1h-.4zM228.1 112.3h.4l-.2 1zM100.3 122.7l1.1-.2v.4zM97.6 177.3h.3l-.2 1.1zM97.7 167.8l.2 1h-.3zM102.1 167l.2 .3-.9 .5zM106.9 167.8l.2 1h-.4zM37.5 180.7l.3-.2 .4 1zM58.1 183.2l1-.2v.4zM92.4 183l1 .2-1 .2zM106.7 180.5h.4l-.2 1z"/>
</g>
<g fill="#bababa" stroke="#bababa" stroke-width=".14">
<path d="M160.1 103.1l21.4-12.5 21.5 12.5z"/>
<path d="M215.5 105h.1z"/>
<path d="M191.2 121h16.6l-1.7 1z"/>
<path d="M164.9 90.6l16.6-9.5v9.5z"/>
<path d="M164.9 90.6h16.6l-13.1 7.7z"/>
<path d="M181.5 81.1l16.6 9.5h-16.6z"/>
<path d="M208.9 106.5h12.1v6.9z"/>
<path d="M215.4 105h.3zM215.5 105h.2z"/>
<path d="M215.4 105h.3zM215.4 105h.3z"/>
<path d="M215.4 105h.3zM215.4 105h.3z"/>
<path d="M215.4 105h.4zM215.4 105h.4z"/>
<path d="M215.3 105h.5zM215.4 105h.4z"/>
<path d="M215.3 105l.6 .1zM215.3 105l.6 .1z"/>
<path d="M215.3 105.1h.6zM215.3 105.1h.6z"/>
<path d="M215.3 105.1h.7zM215.3 105.1h.7z"/>
<path d="M215.2 105.2h.8zM215.3 105.1l.7 .1z"/>
<path d="M215.2 105.2h.8zM215.2 105.2h.8z"/>
<path d="M215.2 105.2l.9 .1zM215.2 105.2l.9 .1z"/>
<path d="M215.2 105.3h.9zM215.2 105.3h.9z"/>
<path d="M215.2 105.3h1zM215.2 105.3h1z"/>
<path d="M215.2 105.3v.1h1zM215.2 105.3h1v.1z"/>
<path d="M215.2 105.4l1 .1zM215.2 105.4l1 .1z"/>
<path d="M215.2 105.5h1.1zM215.2 105.5h1.1z"/>
<path d="M215.2 105.5l1.1 .1zM215.2 105.5l1.1 .1z"/>
<path d="M215.2 105.6h.1h1zM215.2 105.6h1.1z"/>
<path d="M215.3 105.6l1 .1zM215.3 105.6l1 .1z"/>
<path d="M215.3 105.7v.1h1.1zM215.3 105.7h1l.1 .1z"/>
<path d="M215.3 105.8h1.1zM215.3 105.8h1.1z"/>
<path d="M215.3 105.8h1.1zM215.3 105.8h1.1z"/>
<path d="M215.4 105.8l1 .1zM215.4 105.8l1 .1z"/>
<path d="M215.4 105.9v.1h1zM215.4 105.9h1v.1z"/>
<path d="M215.4 106h1zM215.4 106h1z"/>
<path d="M215.5 106.1h.9zM215.5 106.1h.9zM215.4 106l.1 .1h.9zM215.4 106h1v.1z"/>
<path d="M215.5 106.1l.1 .1h.8zM215.5 106.1h.9v.1z"/>
<path d="M215.6 106.2h.8zM215.6 106.2h.8z"/>
<path d="M215.7 106.3h.7zM215.7 106.3h.7zM215.6 106.2l.1 .1h.7zM215.6 106.2h.8v.1z"/>
<path d="M215.7 106.4h.6zM215.7 106.4h.6zM215.7 106.3v.1h.6zM215.7 106.3h.7l-.1 .1z"/>
<path d="M215.8 106.4h.5zM215.8 106.4h.5zM215.7 106.4h.6zM215.7 106.4h.6z"/>
<path d="M215.8 106.4h.5zM215.8 106.4h.5z"/>
<path d="M215.9 106.4h.3zM215.9 106.4h.4z"/>
<path d="M215.9 106.4l.3 .1zM215.9 106.4h.3z"/>
<path d="M216 106.5h.2zM216 106.5h.1zM216 106.5h.1z"/>
<path d="M160.1 103.1l18 10.3h42.9zM160.1 103.1h42.9l18 10.3z"/>
<path d="M178.1 113.4l13.1 7.6h16.6zM178.1 113.4h42.9l-13.2 7.6z"/>
<path d="M191.2 121v1h14.9zM191.2 122h14.9l-14.9 8.6z"/>
<path d="M151.8 98.3h16.6l-3.5-7.7zM151.8 98.3h16.6l-8.3 4.8z"/>
<path d="M181.5 90.6l22.9 13.3h16.6zM181.5 90.6h16.6l22.9 13.3z"/>
<path d="M204.4 103.9l1.9 1.1h14.7zM204.4 103.9h16.6v1.1z"/>
<path d="M215.5 105h5.5zM215.5 105h5.5z"/>
<path d="M206.3 105h9.2zM206.3 105h9.2z"/>
<path d="M206.3 105h9.1zM206.3 105h9.2z"/>
<path d="M215.6 105h5.4zM215.6 105h5.4z"/>
<path d="M206.3 105h9.1zM206.3 105h9.1z"/>
<path d="M215.7 105h5.3zM215.7 105h5.3z"/>
<path d="M206.3 105h9zM206.3 105h9.1z"/>
<path d="M215.8 105l.1 .1h5.1zM215.8 105h5.2v.1z"/>
<path d="M206.4 105l8.9 .1zM206.4 105h8.9z"/>
<path d="M215.9 105.1h5.1zM215.9 105.1h5.1z"/>
<path d="M206.5 105.1l.1 .1h8.6zM206.5 105.1h8.8l-.1 .1z"/>
<path d="M216 105.1v.1h5zM216 105.1h5v.1z"/>
<path d="M206.6 105.2l.2 .1h8.4zM206.6 105.2h8.6v.1z"/>
<path d="M216 105.2l.1 .1h4.9zM216 105.2h5v.1z"/>
<path d="M206.8 105.3h.1h8.3zM206.8 105.3h8.4z"/>
<path d="M216.1 105.3l.1 .1h4.8zM216.1 105.3h4.9v.1z"/>
<path d="M206.9 105.3l.3 .2h8zM206.9 105.3h8.3v.2z"/>
<path d="M216.2 105.4l.1 .1h4.7zM216.2 105.4h4.8v.1z"/>
<path d="M207.2 105.5l.1 .1h7.9zM207.2 105.5h8v.1z"/>
<path d="M216.3 105.5v.1h4.7zM216.3 105.5h4.7v.1z"/>
<path d="M207.3 105.6l.2 .1h7.8zM207.3 105.6h7.9l.1 .1z"/>
<path d="M216.3 105.6l.1 .2h4.6zM216.3 105.6h4.7v.2z"/>
<path d="M207.5 105.7l.2 .1h7.6zM207.5 105.7h7.8v.1z"/>
<path d="M216.4 105.8h4.6zM216.4 105.8h4.6z"/>
<path d="M207.7 105.8l.2 .1h7.5zM207.7 105.8h7.6l.1 .1z"/>
<path d="M216.4 105.8v.2h4.6zM216.4 105.8h4.6v.2z"/>
<path d="M207.9 105.9l.2 .1h7.3zM207.9 105.9h7.5v.1z"/>
<path d="M216.4 106v.1h4.6zM216.4 106h4.6v.1z"/>
<path d="M208.1 106l.2 .1h7.2zM208.1 106h7.3l.1 .1z"/>
<path d="M216.4 106.1v.1h4.6zM216.4 106.1h4.6v.1z"/>
<path d="M208.3 106.1l.2 .1h7.1zM208.3 106.1h7.2l.1 .1z"/>
<path d="M216.4 106.2v.1h4.6zM216.4 106.2h4.6v.1z"/>
<path d="M208.5 106.2l.1 .1h7.1zM208.5 106.2h7.1l.1 .1z"/>
<path d="M216.4 106.3l-.1 .1h4.7zM216.4 106.3h4.6v.1z"/>
<path d="M208.6 106.3l.1 .1h7zM208.6 106.3h7.1v.1z"/>
<path d="M216.3 106.4h4.7zM216.3 106.4h4.7z"/>
<path d="M208.7 106.4h7.1zM208.7 106.4h7.1z"/>
<path d="M216.3 106.4h4.7zM216.3 106.4h4.7z"/>
<path d="M208.8 106.4h7.1zM208.8 106.4h7.1z"/>
<path d="M216.2 106.5h4.8zM216.3 106.4l4.7 .1z"/>
<path d="M208.9 106.4l7.1 .1zM208.9 106.4l7.1 .1z"/>
<path d="M216.1 106.5h4.9zM216.2 106.5h4.8z"/>
<path d="M208.9 106.5h7.2zM208.9 106.5h7.2z"/>
</g>
<g font-size="3.3">
<text x="177.6" y="29.9">SCISSOR LIFT SIZE- 3000(W)X4000(L)X930(H)</text>
<text x="177.6" y="33.9">SCISSOR LIFT PIT SIZE- 3150(W1)X4150(L1)X940(H1)</text>
</g>
<g font-size="2.3">
<text x="241.8" y="171.3">NIHVA TECHNOLOGIES</text>
<text x="245.2" y="173.9">PVT. LTD.</text>
<text x="258" y="173.9">PUNE</text>
</g>
<g font-size="2">
<text x="73" y="94.5">PLAN</text>
<text x="192.1" y="172.8">SCISSOR LIFT PIT</text>
<text x="192.1" y="175.3">DRAWING</text>
<text x="216.4" y="181.3">CLIENT - GE INDIA INDUSTRIAL PVT.LTD.</text>
<text x="216.5" y="184.2">PROJECT - SFO TECHNOLOGIES</text>
<text x="69.4" y="188.1">ELEVATION</text>
<text x="216.3" y="187.2">SITE - CHAKAN</text>
<text x="216.4" y="190.2">DWG. NO. : NIHVA/17-18/0223</text>
<text x="216" y="193.1">SCALE: NTS</text>
<text x="234.7" y="193.1">WT:</text>
<text x="249.4" y="193.1">SHEET: 01 OF 01</text>
</g>
<g font-size="1.7">
<text x="196.4" y="178.7">SIGN</text>
<text x="208" y="178.7">DATE</text>
<text x="242.5" y="178.9">Website:- www.nihva.com</text>
<text x="245.1" y="177.3">Email:- info@nihva.com</text>
<text x="247.1" y="175.6">Tel : 020 66304033</text>
<text x="193.1" y="180.9">OMKAR</text>
<text x="193.2" y="183.8">SHEKHAR</text>
<text x="207" y="180.9">04/10/16</text>
<text x="207" y="183.9">04/10/16</text>
<text x="193.2" y="189.8">SHEKHAR</text>
<text x="207" y="189.8">04/10/16</text>
</g>
<g font-size="1.5">
<text x="182.6" y="183.8">CHECK</text>
<text x="182.6" y="181.2">DRAWN</text>
<text x="182.6" y="187.1">REV.</text>
<text x="182.6" y="190.1">APPROVAL</text>
</g>
<g font-size="1.4">
<text x="74.2" y="39.3">3150</text>
<text x="109" y="52.5">ISA 75X75X6mm</text>
<text x="95.2" y="66.1">4150</text>
<text x="114.5" y="88">FACTORY FLOOR LEVEL</text>
<text x="160.7" y="87.1">3150</text>
<text x="204.4" y="89.8">4150</text>
<text x="230.4" y="93.2">POSITION OF POWERPACK</text>
<text x="230.4" y="91.5">CONDUIT PIPE 4 INCH DIA. TO THE</text>
<text x="230.5" y="95">$ CONTROL BOX</text>
<text x="223.8" y="107.3">940</text>
<text x="226.7" y="106.9">1220</text>
<text x="116.1" y="123.2">EXISTING SHUTTER</text>
<text x="116.6" y="157.3">FLOOR LEVEL</text>
<text x="96.5" y="173.6">940</text>
<text x="183.7" y="170.9">TITLE</text>
<text x="21.1" y="175.3">GROUND LEVEL</text>
<text x="105.3" y="175.1">1220</text>
<text x="74.2" y="183.7">3150</text>
<text x="182.7" y="192.5">If any queries contact : projects@nihva.com</text>
<text x="189.9" y="195.8">ALL DIMENSION ARE IN mm</text>
</g>
</svg>
